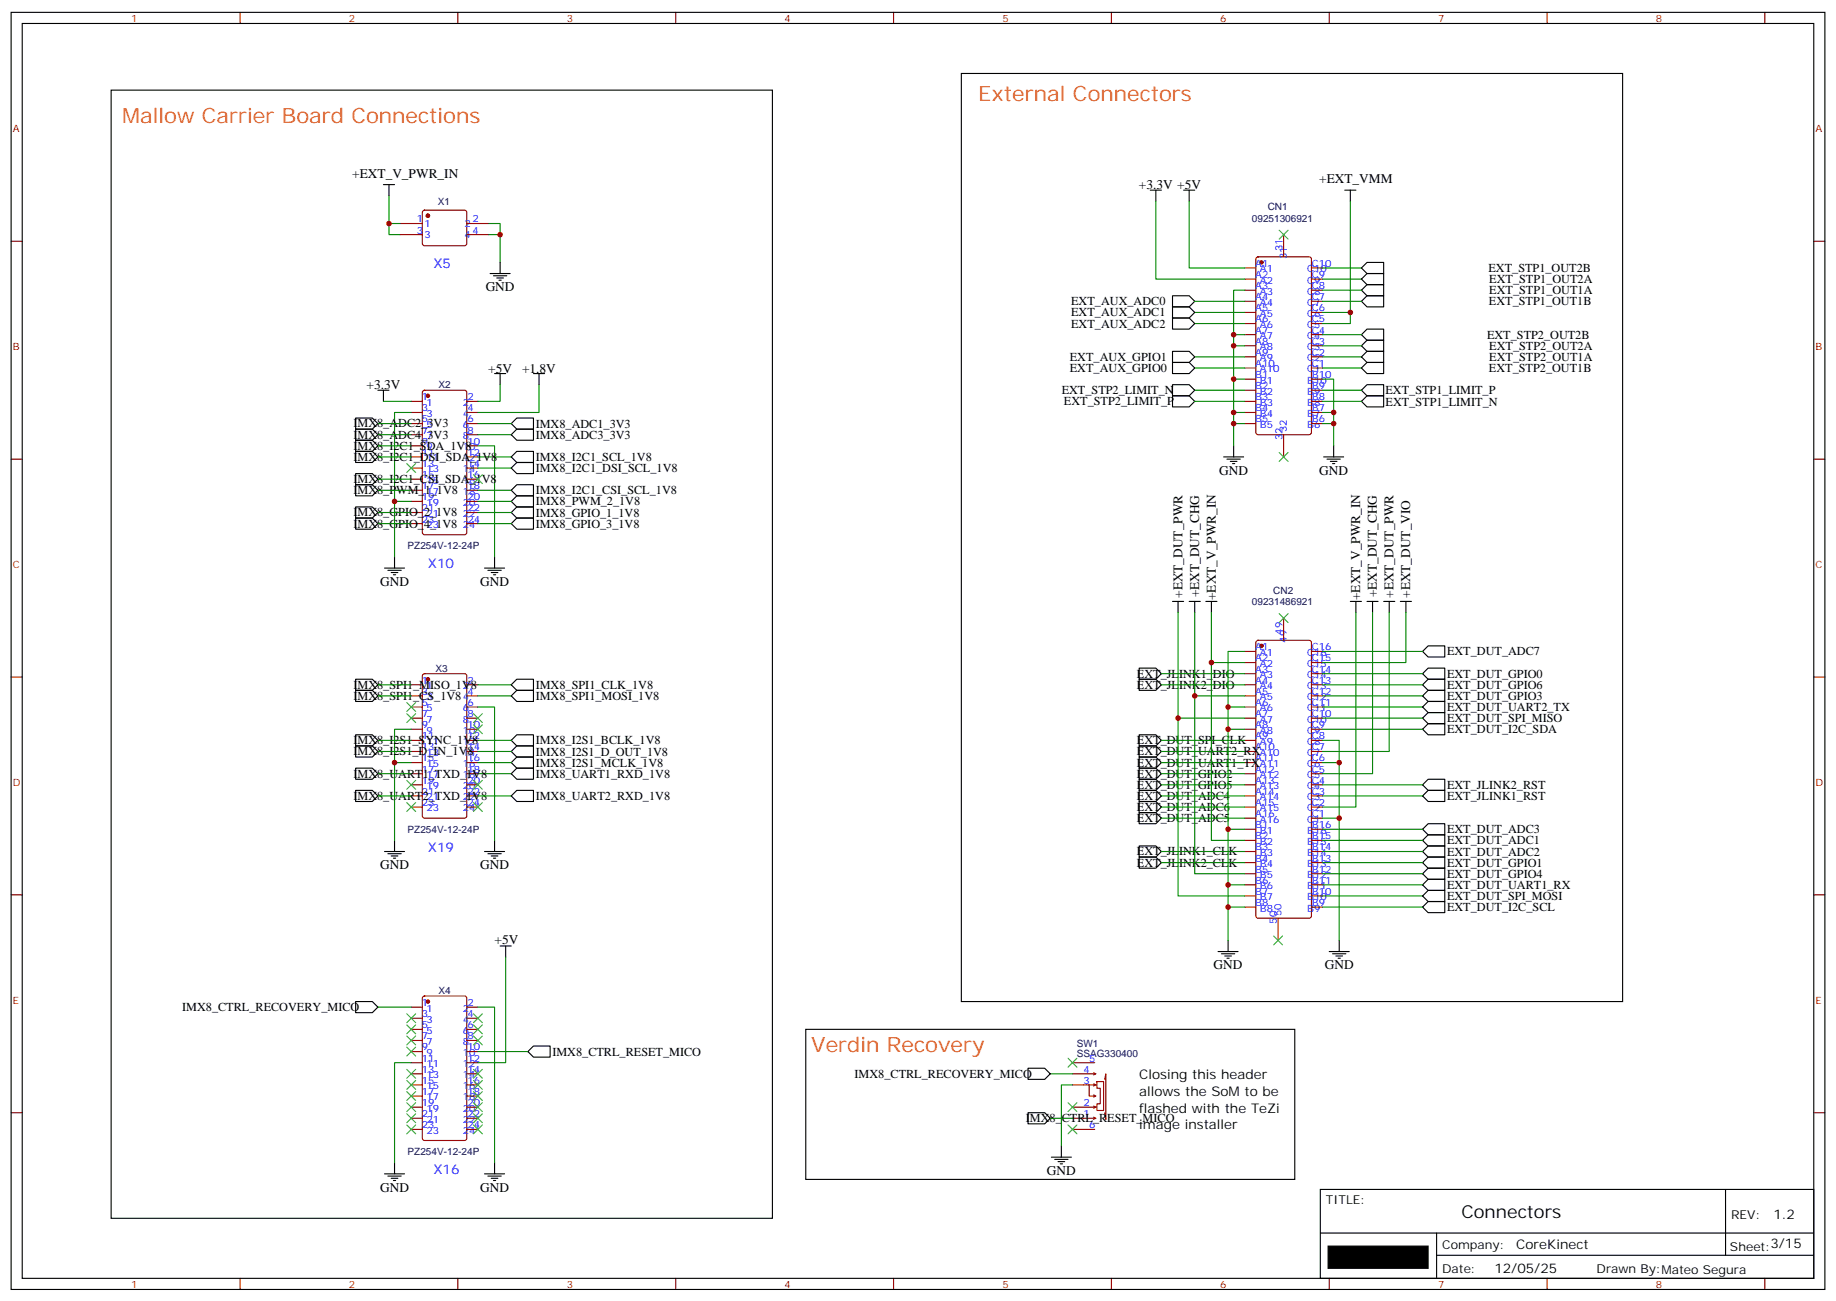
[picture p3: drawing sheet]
<svg xmlns="http://www.w3.org/2000/svg" width="583mm" height="413mm" viewBox="0 0 583 413" stroke-linecap="round" stroke-linejoin="round" font-family="sans-serif">
<g fill="none" stroke="#870000" stroke-width=".35">
<path d="M76.2 3.9v3.5M145.3 3.9v3.5M214.5 3.9v3.5M283.6 3.9v3.5M352.8 3.9v3.5M421.9 3.9v3.5M491.1 3.9v3.5M560.2 3.9v3.5M3.5 76.6h3.6M127 70.9h7.1M127 74.5h7.1M134.3 66.9l.5-.2h12.7l.5 .2 .2 .5v9.9l-.3 .5-.4 .2h-12.7l-.5-.2-.2-.5v-9.9z"/>
<path d="M148.2 70.9h7M148.2 74.5h7M407.5 74.5v7M575.7 76.6h3.6M395.1 85.1h3.5M395.1 88.6h3.5M395.1 92.1h3.5M395.1 95.6h3.5M395.1 99.2h3.5M398.9 81.7l.4-.2h16.3l.6 .5 .1 55.3-.5 .6-16.5 .1-.6-.5-.1-55.3zM416.3 85.1h3.5M416.3 88.6h3.5"/>
<path d="M416.3 92.1h3.5M416.3 95.6h3.5M416.3 99.2h3.5M395.1 102.7h3.5M395.1 106.2h3.5M395.1 109.7h3.5M395.1 113.3h3.5M395.1 116.8h3.5M416.3 102.7h3.5M416.3 106.2h3.5M416.3 109.7h3.5M416.3 113.3h3.5"/>
<path d="M416.3 116.8h3.5M130.5 127.4h3.6M130.5 130.9h3.6M130.5 134.4h3.6M130.5 138h3.6M134.3 124.1l.5-.2h12.7l.6 .4 .1 44.7-.5 .7h-12.9l-.7-.4v-44.7zM148.2 127.4h3.5M148.2 130.9h3.5M148.2 134.4h3.5M148.2 138h3.5M395.1 127.4h3.5M395.1 130.9h3.5"/>
<path d="M395.1 134.4h3.5M395.1 120.3h3.5M395.1 123.9h3.5M407.5 138v7M416.3 127.4h3.5M416.3 130.9h3.5M416.3 134.4h3.5M416.3 120.3h3.5M416.3 123.9h3.5M3.5 145.7h3.6M130.5 159.1h3.6M130.5 155.6h3.6"/>
<path d="M130.5 141.5h3.6M130.5 152.1h3.6M130.5 145h3.6M130.5 148.6h3.6M148.2 159.1h3.5M148.2 155.6h3.5M148.2 141.5h3.5M148.2 152.1h3.5M148.2 145h3.5M148.2 148.6h3.5M575.7 145.7h3.6M130.5 166.2h3.6"/>
<path d="M130.5 162.7h3.6M148.2 166.2h3.5M148.2 162.7h3.5M407.5 196.2v7M3.5 214.9h3.6M130.5 217.3h3.6M134.3 214l.5-.2h12.7l.6 .4 .1 44.8-.5 .6-12.9 .1-.7-.5v-44.7zM148.2 217.3h3.5M395.1 217.3h3.5M395.1 206.8h3.5M395.1 210.3h3.5M395.1 213.8h3.5"/>
<path d="M398.9 203.4l.4-.2h16.3l.5 .2 .2 .5v86.8l-.3 .5-.4 .2h-16.3l-.5-.2-.2-.5v-86.8zM416.3 217.3h3.5M416.3 206.8h3.5M416.3 210.3h3.5M416.3 213.8h3.5M575.7 214.9h3.6M130.5 220.9h3.6M130.5 224.4h3.6M130.5 227.9h3.6M130.5 231.5h3.6M130.5 235h3.6M130.5 238.5h3.6"/>
<path d="M148.2 220.9h3.5M148.2 224.4h3.5M148.2 227.9h3.5M148.2 231.5h3.5M148.2 235h3.5M148.2 238.5h3.5M395.1 220.9h3.5M395.1 224.4h3.5M395.1 227.9h3.5M395.1 231.5h3.5M395.1 235h3.5M395.1 238.5h3.5"/>
<path d="M416.3 220.9h3.5M416.3 224.4h3.5M416.3 227.9h3.5M416.3 231.5h3.5M416.3 235h3.5M416.3 238.5h3.5M130.5 256.2h3.6M130.5 252.6h3.6M130.5 249.1h3.6M130.5 245.6h3.6M130.5 242h3.6M148.2 256.2h3.5"/>
<path d="M148.2 252.6h3.5M148.2 249.1h3.5M148.2 245.6h3.5M148.2 242h3.5M395.1 256.2h3.5M395.1 252.6h3.5M395.1 249.1h3.5M395.1 245.6h3.5M395.1 242h3.5M395.1 259.7h3.5M416.3 256.2h3.5M416.3 252.6h3.5"/>
<path d="M416.3 249.1h3.5M416.3 245.6h3.5M416.3 242h3.5M416.3 259.7h3.5M395.1 263.2h3.5M395.1 266.7h3.5M395.1 270.3h3.5M395.1 273.8h3.5M395.1 277.3h3.5M416.3 263.2h3.5M416.3 266.7h3.5M416.3 270.3h3.5"/>
<path d="M416.3 273.8h3.5M416.3 277.3h3.5M3.5 284h3.6M395.1 280.8h3.5M395.1 284.4h3.5M395.1 287.9h3.5M405.7 291.4v7.1M416.3 280.8h3.5M416.3 284.4h3.5M416.3 287.9h3.5M575.7 284h3.6M130.5 319.7h3.6"/>
<path d="M134.3 316.3l.5-.2h12.7l.6 .5 .1 44.7-.5 .6-12.9 .1-.7-.5v-44.7zM148.2 319.7h3.5M130.5 323.2h3.6M130.5 326.7h3.6M130.5 330.2h3.6M130.5 333.8h3.6M130.5 337.3h3.6M148.2 323.2h3.5M148.2 326.7h3.5M148.2 330.2h3.5M148.2 333.8h3.5M148.2 337.3h3.5"/>
<path d="M340.4 337.3h7.1M3.5 353.2h3.6M130.5 358.5h3.6M130.5 354.9h3.6M130.5 351.4h3.6M130.5 347.9h3.6M130.5 344.3h3.6M130.5 340.8h3.6M148.2 358.5h3.5M148.2 354.9h3.5M148.2 351.4h3.5M148.2 347.9h3.5"/>
<path d="M148.2 344.3h3.5M148.2 340.8h3.5M340.4 358.5h7.1M340.4 354.9h7.1M340.4 351.4h7.1M340.4 344.3h7.1M340.4 340.8h7.1M345.7 344.3v3.6h1.8M347.1 344l.7 .3-.7 .4M347.1 347.5l.7 .4-.7 .3M347.1 351l.7 .4-.7 .4M347.1 340.5l.7 .3-.7 .4"/>
<path d="M347.1 354.6l.7 .3-.7 .4M348.2 343.3h2.1v9.2h-2.1v-2.2h1v-4.9h-1zM350.7 342.6l.3-1.8v14.5l-.3-2.1M575.7 353.2h3.6M76.2 405.7v3.6M145.3 405.7v3.6M214.5 405.7v3.6M283.6 405.7v3.6M352.8 405.7v3.6M421.9 405.7v3.6M491.1 405.7v3.6M560.2 405.7v3.6"/>
</g>
<g fill="none" stroke="#000" stroke-width=".35">
<path d="M3.5 3.9h575.8v405.4h-575.8zM7.1 7.5h568.6v398.2h-568.6zM35.3 28.6h209.9v358.1h-209.9zM305.2 23.3h209.9v294.6h-209.9zM121.7 58.6h3.5M123.5 58.6v3.5M365.1 60.4h3.6M366.9 60.4v3.5M375.7 60.4h3.5M377.5 60.4v3.5M426.9 60.4h3.5M428.6 60.4v3.5"/>
<path d="M155.6 86.8h6.3M156.6 87.5h4.3M157.7 88.2h2.1M158.4 88.9h.7M158.7 83.3v3.5M372.2 93.9h5.3l1.7 1.7-1.7 1.8h-5.3zM372.2 97.4h5.3l1.7 1.8-1.7 1.7h-5.3zM432.2 95.6l1.7-1.7h5.3v3.5h-5.3zM433.9 90.3h5.3v3.6h-5.3l-1.7-1.8zM433.9 86.8h5.3v3.5h-5.3l-1.7-1.7zM433.9 83.3h5.3v3.5h-5.3l-1.7-1.7zM157 118.6h3.5"/>
<path d="M158.7 118.6v3.5M169.3 118.6h3.6M171.1 118.6v3.5M372.2 100.9h5.3l1.7 1.8-1.7 1.8h-5.3zM372.2 115h5.3l1.7 1.8-1.7 1.8h-5.3zM372.2 111.5h5.3l1.7 1.8-1.7 1.7h-5.3zM432.2 109.7l1.7-1.7h5.3v3.5h-5.3zM433.9 111.5h5.3v3.5h-5.3l-1.7-1.7zM433.9 115h5.3v3.6h-5.3l-1.7-1.8zM433.9 104.5h5.3v3.5h-5.3l-1.7-1.8zM112.9 132.7h5.3l1.7 1.7-1.7 1.8h-5.3zM112.9 136.2h5.3l1.7 1.8-1.7 1.7h-5.3z"/>
<path d="M112.9 139.7h5.3l1.7 1.8-1.7 1.8h-5.3zM119.9 123.9h3.6M121.7 123.9v3.5M162.3 134.4l1.7-1.7h5.3v3.5h-5.3zM162.3 138l1.7-1.8h5.3v3.5h-5.3zM372.2 122.1h5.3l1.7 1.8-1.7 1.7h-5.3zM372.2 125.6h5.3l1.7 1.8-1.7 1.8h-5.3zM432.2 127.4l1.7-1.8h5.3v3.6h-5.3zM432.2 123.9l1.7-1.8h5.3v3.5h-5.3zM112.9 143.3h5.3l1.7 1.7-1.7 1.8h-5.3zM112.9 150.3h5.3l1.7 1.8-1.7 1.7h-5.3zM112.9 153.8h5.3l1.7 1.8-1.7 1.8h-5.3z"/>
<path d="M162.3 148.6l1.7-1.8h5.3v3.5h-5.3zM162.3 155.6l1.7-1.8h5.3v3.6h-5.3zM162.3 159.1l1.7-1.7h5.3v3.5h-5.3zM164 143.3h5.3v3.5h-5.3l-1.7-1.8zM388.4 145h6.4M389.5 145.7h4.2M390.5 146.4h2.1M391.2 147.1h.7M391.6 141.5v3.5M420.2 145h6.3M421.2 145.7h4.2M422.3 146.4h2.1"/>
<path d="M423 147.1h.7M423.3 141.5v3.5M112.9 160.9h5.3l1.7 1.8-1.7 1.7h-5.3zM112.9 164.4h5.3l1.7 1.8-1.7 1.8h-5.3zM125.2 176.8v3.5M157 176.8v3.5M162.3 162.7l1.7-1.8h5.3v3.5h-5.3zM162.3 166.2l1.7-1.8h5.3v3.6h-5.3zM122.1 180.3h6.3M123.1 181h4.3M124.2 181.7h2.1M124.9 182.4h.7"/>
<path d="M153.8 180.3h6.4M154.9 181h4.2M155.9 181.7h2.1M156.6 182.4h.7M372.2 190.9h3.5M373.9 190.9v3.5M377.5 190.9h3.5M379.2 190.9v3.5M382.8 190.9h3.5M384.5 190.9v3.5M428.6 190.9h3.6M430.4 190.9v3.5"/>
<path d="M433.9 190.9h3.5M435.7 190.9v3.5M439.2 190.9h3.5M441 190.9v3.5M444.5 190.9h3.5M446.3 190.9v3.5M112.9 215.6h5.3l1.7 1.7-1.7 1.8h-5.3zM112.9 219.1h5.3l1.7 1.8-1.7 1.7h-5.3zM162.3 217.3l1.7-1.7h5.3v3.5h-5.3zM361.6 215.6h5.3l1.8 1.7-1.8 1.8h-5.3zM361.6 212.1h5.3l1.8 1.7-1.8 1.8h-5.3zM451.6 206.8l1.7-1.8h5.3v3.5h-5.3z"/>
<path d="M451.6 213.8l1.7-1.7h5.3v3.5h-5.3zM453.3 215.6h5.3v3.5h-5.3l-1.7-1.8zM112.9 233.2h5.3l1.7 1.8-1.7 1.7h-5.3zM112.9 236.7h5.3l1.7 1.8-1.7 1.8h-5.3zM162.3 220.9l1.7-1.8h5.3v3.5h-5.3zM162.3 235l1.7-1.8h5.3v3.5h-5.3zM162.3 238.5l1.7-1.8h5.3v3.6h-5.3zM361.6 236.7h5.3l1.8 1.8-1.8 1.8h-5.3zM361.6 233.2h5.3l1.8 1.8-1.8 1.7h-5.3zM451.6 231.5l1.7-1.8h5.3v3.5h-5.3zM451.6 227.9l1.7-1.7h5.3v3.5h-5.3zM451.6 220.9l1.7-1.8h5.3v3.5h-5.3z"/>
<path d="M453.3 222.6h5.3v3.6h-5.3l-1.7-1.8zM112.9 243.8h5.3l1.7 1.8-1.7 1.7h-5.3zM112.9 250.9h5.3l1.7 1.7-1.7 1.8h-5.3zM162.3 242l1.7-1.7h5.3v3.5h-5.3zM162.3 245.6l1.7-1.8h5.3v3.5h-5.3zM162.3 252.6l1.7-1.7h5.3v3.5h-5.3zM361.6 247.3h5.3l1.8 1.8-1.8 1.8h-5.3zM361.6 250.9h5.3l1.8 1.7-1.8 1.8h-5.3zM361.6 257.9h5.3l1.8 1.8-1.8 1.7h-5.3zM361.6 254.4h5.3l1.8 1.8-1.8 1.7h-5.3zM361.6 240.3h5.3l1.8 1.7-1.8 1.8h-5.3zM361.6 243.8h5.3l1.8 1.8-1.8 1.7h-5.3z"/>
<path d="M451.6 249.1l1.7-1.8h5.3v3.6h-5.3zM453.3 250.9h5.3v3.5h-5.3l-1.7-1.8zM122.1 270.3h6.3M123.1 271h4.3M124.2 271.7h2.1M124.9 272.4h.7M125.2 266.7v3.6M153.8 270.3h6.4M154.9 271h4.2M155.9 271.7h2.1M156.6 272.4h.7M157 266.7v3.6"/>
<path d="M361.6 268.5h5.3l1.8 1.8-1.8 1.7h-5.3zM361.6 272h5.3l1.8 1.8-1.8 1.8h-5.3zM451.6 273.8l1.7-1.8h5.3v3.6h-5.3zM451.6 270.3l1.7-1.8h5.3v3.5h-5.3zM451.6 263.2l1.7-1.8h5.3v3.6h-5.3zM451.6 277.3l1.7-1.7h5.3v3.5h-5.3zM453.3 265h5.3v3.5h-5.3l-1.7-1.8zM389.8 298.5v3.5M425.1 298.5v3.5M451.6 280.8l1.7-1.7h5.3v3.5h-5.3zM451.6 287.9l1.7-1.8h5.3v3.6h-5.3zM453.3 282.6h5.3v3.5h-5.3l-1.7-1.7z"/>
<path d="M112.9 317.9h5.3l1.7 1.8-1.7 1.7h-5.3zM158.7 300.2h3.6M160.5 300.2v3.6M386.6 302h6.4M387.7 302.7h4.2M388.8 303.4h2.1M389.5 304.1h.7M421.9 302h6.4M423 302.7h4.2M424 303.4h2.2M424.7 304.1h.7M167.6 333.8l1.7-1.8h5.3v3.5h-5.3z"/>
<path d="M255.8 326.7h155.2v47.6h-155.2zM326.3 339.1h5.3l1.8 1.7-1.8 1.8h-5.3zM326.3 353.2h5.3l1.8 1.7-1.8 1.8h-5.3zM122.1 372.6h6.3M123.1 373.3h4.3M124.2 374h2.1M124.9 374.7h.7M125.2 369v3.6M153.8 372.6h6.4M154.9 373.3h4.2M155.9 374h2.1M156.6 374.7h.7"/>
<path d="M157 369v3.6M333.7 367.3h6.4M334.8 368h4.2M335.8 368.7h2.2M336.5 369.4h.8M336.9 363.7v3.6M419.1 377.5h156.6v28.2h-156.6zM547.7 377.5v20.9M419.1 391.4h156.5M456 398.4h119.6M456 391.4v14.1"/>
</g>
<g fill="#870000" stroke="#870000" stroke-width=".35">
<circle cx="135.8" cy="125.6" r=".53"/>
<circle cx="135.8" cy="215.6" r=".53"/>
<circle cx="135.8" cy="317.9" r=".53"/>
<circle cx="400.4" cy="205" r=".53"/>
<circle cx="400.4" cy="83.3" r=".53"/>
<circle cx="135.8" cy="68.5" r=".53"/>
</g>
<g fill="none" stroke="#008700" stroke-width=".35">
<path d="M123.5 70.9v3.6h3.5M123.5 62.1v8.8h3.5M155.2 70.9h3.5v12.4M155.2 74.5h3.5M366.9 63.9v24.7h28.2M377.5 63.9v21.2h17.6M428.6 63.9v35.3h-8.8M379.2 95.6h15.9M379.2 99.2h15.9M395.1 92.1h-3.5v28.2M419.8 85.1h12.4M419.8 88.6h12.4"/>
<path d="M419.8 95.6h12.4M419.8 92.1h12.4M428.6 99.2v3.5h-8.8M379.2 116.8h15.9M379.2 113.3h15.9M379.2 102.7h15.9M391.6 106.2h3.5M391.6 109.7h3.5M419.8 106.2h12.4M419.8 109.7h12.4M419.8 116.8h12.4M419.8 113.3h12.4"/>
<path d="M119.9 134.4h10.6M119.9 138h10.6M121.7 127.4h8.8M130.5 130.9h-5.3v45.9M151.7 134.4h10.6M151.7 138h10.6M158.7 122.1v5.3h-7M171.1 122.1v8.8h-19.4M379.2 127.4h15.9M379.2 123.9h15.9M395.1 134.4h-3.5v7.1M395.1 130.9h-3.5v3.5"/>
<path d="M395.1 120.3h-3.5v10.6M419.8 134.4h3.5v7.1M419.8 130.9h3.5v3.5M419.8 120.3h3.5v10.6M419.8 127.4h12.4M419.8 123.9h12.4M119.9 141.5h10.6M119.9 145h10.6M119.9 155.6h10.6M119.9 152.1h10.6M125.2 159.1h5.3M151.7 141.5h5.3v35.3"/>
<path d="M151.7 145h10.6M151.7 148.6h10.6M151.7 155.6h10.6M151.7 159.1h10.6M119.9 162.7h10.6M119.9 166.2h10.6M151.7 162.7h10.6M151.7 166.2h10.6M373.9 194.4v90h21.2M379.2 194.4v26.5h15.9M384.5 194.4v72.3h10.6M430.4 194.4v61.8h-10.6"/>
<path d="M435.7 194.4v51.2h-15.9M441 194.4v44.1h-21.2M446.3 194.4v15.9h-26.5M119.9 217.3h10.6M151.7 217.3h10.6M368.7 217.3h26.4M368.7 213.8h26.4M384.5 210.3h10.6M395.1 206.8h-5.3v91.7M419.8 217.3h31.8M419.8 213.8h31.8M419.8 206.8h31.8"/>
<path d="M119.9 220.9h10.6M119.9 235h10.6M119.9 238.5h10.6M130.5 231.5h-5.3v35.2M151.7 224.4h5.3v42.3M151.7 220.9h10.6M151.7 235h10.6M151.7 238.5h10.6M368.7 235h26.4M368.7 238.5h26.4M373.9 227.9h21.2M379.2 220.9v56.4h15.9"/>
<path d="M389.8 224.4h5.3M389.8 231.5h5.3M419.8 235h5.3v7M419.8 220.9h31.8M419.8 224.4h31.8M419.8 227.9h31.8M419.8 231.5h31.8M119.9 245.6h10.6M119.9 252.6h10.6M125.2 242h5.3M151.7 242h10.6M151.7 245.6h10.6"/>
<path d="M151.7 252.6h10.6M368.7 242h26.4M368.7 245.6h26.4M368.7 252.6h26.4M368.7 249.1h26.4M368.7 256.2h26.4M368.7 259.7h26.4M419.8 259.7h5.3v38.8M419.8 242h5.3v17.7M419.8 252.6h31.8M419.8 249.1h31.8M368.7 270.3h26.4"/>
<path d="M368.7 273.8h26.4M389.8 263.2h5.3M419.8 277.3h31.8M419.8 266.7h31.8M419.8 263.2h31.8M419.8 270.3h31.8M419.8 273.8h31.8M389.8 287.9h5.3M389.8 280.8h5.3M419.8 287.9h31.8M419.8 284.4h31.8M419.8 280.8h31.8"/>
<path d="M119.9 319.7h10.6M151.7 319.7h5.3v49.3M160.5 303.8v33.5h-8.8M130.5 337.3h-5.3v31.7M151.7 333.8h15.9M333.4 340.8h7M333.4 354.9h7M340.4 344.3h-3.5v19.4"/>
</g>
<g fill="none" stroke="#3c3" stroke-width=".35">
<path d="M406 73.1l2.9 2.8M408.9 73.1l-2.9 2.8M129.1 147.1l2.8 2.9M131.9 147.1l-2.8 2.9M150.3 150.7l2.8 2.8M153.1 150.7l-2.8 2.8M406 143.6l2.9 2.8M408.9 143.6l-2.9 2.8M406 194.8l2.9 2.8M408.9 194.8l-2.9 2.8M129.1 223l2.8 2.8M129.1 226.5l2.8 2.8"/>
<path d="M131.9 223l-2.8 2.8M131.9 226.5l-2.8 2.8M150.3 226.5l2.8 2.8M150.3 230l2.8 2.9M153.1 226.5l-2.8 2.8M153.1 230l-2.8 2.9M129.1 247.7l2.8 2.8M129.1 254.7l2.8 2.9M131.9 247.7l-2.8 2.8M131.9 254.7l-2.8 2.9M150.3 247.7l2.8 2.8M150.3 254.7l2.8 2.9"/>
<path d="M153.1 247.7l-2.8 2.8M153.1 254.7l-2.8 2.9M404.3 297.1l2.8 2.8M407.1 297.1l-2.8 2.8M129.1 325.3l2.8 2.8M129.1 332.4l2.8 2.8M129.1 339.4l2.8 2.8M129.1 321.8l2.8 2.8M129.1 328.8l2.8 2.8M131.9 339.4l-2.8 2.8M131.9 321.8l-2.8 2.8M131.9 325.3l-2.8 2.8"/>
<path d="M131.9 328.8l-2.8 2.8M131.9 332.4l-2.8 2.8M150.3 339.4l2.8 2.8M150.3 328.8l2.8 2.8M150.3 325.3l2.8 2.8M150.3 321.8l2.8 2.8M153.1 339.4l-2.8 2.8M153.1 328.8l-2.8 2.8M153.1 321.8l-2.8 2.8M153.1 325.3l-2.8 2.8M339 335.9l2.8 2.8M341.8 335.9l-2.8 2.8"/>
<path d="M129.1 357l2.8 2.9M129.1 353.5l2.8 2.8M129.1 350l2.8 2.8M129.1 346.5l2.8 2.8M129.1 342.9l2.8 2.9M131.9 357l-2.8 2.9M131.9 353.5l-2.8 2.8M131.9 350l-2.8 2.8M131.9 346.5l-2.8 2.8M131.9 342.9l-2.8 2.9M150.3 342.9l2.8 2.9M150.3 346.5l2.8 2.8"/>
<path d="M150.3 350l2.8 2.8M150.3 353.5l2.8 2.8M150.3 357l2.8 2.9M153.1 342.9l-2.8 2.9M153.1 346.5l-2.8 2.8M153.1 350l-2.8 2.8M153.1 353.5l-2.8 2.8M153.1 357l-2.8 2.9M339 350l2.8 2.8M339 357l2.8 2.9M341.8 350l-2.8 2.8M341.8 357l-2.8 2.9"/>
</g>
<path d="M421.6 395.5h31.7v7.1h-31.7z" fill="#000" stroke="#000" stroke-width=".35"/>
<g fill="#c00">
<circle cx="125.2" cy="159.1" r=".88"/>
<circle cx="125.2" cy="242" r=".88"/>
<circle cx="389.8" cy="263.2" r=".88"/>
<circle cx="384.5" cy="210.3" r=".88"/>
<circle cx="379.2" cy="220.9" r=".88"/>
<circle cx="425.1" cy="259.7" r=".88"/>
<circle cx="389.8" cy="280.8" r=".88"/>
<circle cx="389.8" cy="224.4" r=".88"/>
<circle cx="389.8" cy="287.9" r=".88"/>
<circle cx="389.8" cy="231.5" r=".88"/>
<circle cx="425.1" cy="242" r=".88"/>
<circle cx="373.9" cy="227.9" r=".88"/>
<circle cx="428.6" cy="99.2" r=".88"/>
<circle cx="423.3" cy="134.4" r=".88"/>
<circle cx="391.6" cy="134.4" r=".88"/>
<circle cx="423.3" cy="130.9" r=".88"/>
<circle cx="391.6" cy="130.9" r=".88"/>
<circle cx="391.6" cy="120.3" r=".88"/>
<circle cx="123.5" cy="70.9" r=".88"/>
<circle cx="158.8" cy="74.5" r=".88"/>
<circle cx="391.6" cy="109.7" r=".88"/>
<circle cx="391.6" cy="106.2" r=".88"/>
</g>
<g font-size="6.7" fill="#f60">
<text x="310.4" y="32.1">External Connectors</text>
<text x="38.8" y="39.2">Mallow Carrier Board Connections</text>
<text x="257.5" y="333.8">Verdin Recovery</text>
</g>
<text font-size="5.6" x="463.9" y="386.7">Connectors</text>
<g font-size="4.2">
<text x="111.8" y="56.5">+EXT_V_PWR_IN</text>
<text x="418.7" y="58.2">+EXT_VMM</text>
<text x="361.5" y="60">+3.3V +5V</text>
<text x="154.2" y="92.5">GND</text>
<text x="155" y="118.2">+5V</text>
<text x="165.7" y="118.2">+1.8V</text>
<text x="116.3" y="123.5">+3.3V</text>
<text x="387" y="150.7">GND</text>
<text x="418.7" y="150.7">GND</text>
<text x="120.6" y="185.9">GND</text>
<text x="152.4" y="185.9">GND</text>
<text x="375.3" y="189.8" transform="rotate(-90 375.3 189.8)">+EXT_DUT_PWR</text>
<text x="380.6" y="189.6" transform="rotate(-90 380.6 189.6)">+EXT_DUT_CHG</text>
<text x="385.9" y="190.5" transform="rotate(-90 385.9 190.5)">+EXT_V_PWR_IN</text>
<text x="431.8" y="190.5" transform="rotate(-90 431.8 190.5)">+EXT_V_PWR_IN</text>
<text x="437.1" y="189.6" transform="rotate(-90 437.1 189.6)">+EXT_DUT_CHG</text>
<text x="442.4" y="189.8" transform="rotate(-90 442.4 189.8)">+EXT_DUT_PWR</text>
<text x="447.7" y="189.8" transform="rotate(-90 447.7 189.8)">+EXT_DUT_VIO</text>
<text x="120.6" y="275.9">GND</text>
<text x="152.4" y="275.9">GND</text>
<text x="157" y="299.5">+5V</text>
<text x="385.2" y="307.7">GND</text>
<text x="420.5" y="307.7">GND</text>
<text x="361.6" y="342.6">Closing this header</text>
<text x="361.6" y="347.9">allows the SoM to be</text>
<text x="361.6" y="353.2">flashed with the TeZi</text>
<text x="361.6" y="358.5">image installer</text>
<text x="332.3" y="372.9">GND</text>
<text x="120.6" y="378.2">GND</text>
<text x="152.4" y="378.2">GND</text>
<text x="562.9" y="386.8">1.2</text>
<text x="481.3" y="396.3">CoreKinect</text>
<text x="474.4" y="404.1">12/05/25</text>
</g>
<g font-size="4.2" fill="#00f">
<text x="137.6" y="85.1">X5</text>
<text x="135.8" y="180.3">X10</text>
<text x="135.8" y="270.3">X19</text>
<text x="137.6" y="372.6">X16</text>
</g>
<g font-size="3.9">
<text x="472.5" y="86.3">EXT_STP1_OUT2B</text>
<text x="472.7" y="89.9">EXT_STP1_OUT2A</text>
<text x="472.7" y="93.4">EXT_STP1_OUT1A</text>
<text x="340" y="96.9">EXT_AUX_ADC0</text>
<text x="340" y="100.4">EXT_AUX_ADC1</text>
<text x="472.6" y="96.9">EXT_STP1_OUT1B</text>
<text x="340" y="104">EXT_AUX_ADC2</text>
<text x="472" y="107.5">EXT_STP2_OUT2B</text>
<text x="472.7" y="111">EXT_STP2_OUT2A</text>
<text x="339.6" y="118.1">EXT_AUX_GPIO0</text>
<text x="339.6" y="114.5">EXT_AUX_GPIO1</text>
<text x="472.6" y="118.1">EXT_STP2_OUT1B</text>
<text x="472.7" y="114.5">EXT_STP2_OUT1A</text>
<text x="337" y="125.2">EXT_STP2_LIMIT_N</text>
<text x="439.8" y="125.2">EXT_STP1_LIMIT_P</text>
<text x="337.7" y="128.6">EXT_STP2_LIMIT_P</text>
<text x="439.8" y="128.7">EXT_STP1_LIMIT_N</text>
<text x="112.2" y="135.7">IMX8_ADC2_3V3</text>
<text x="170" y="135.7">IMX8_ADC1_3V3</text>
<text x="112.2" y="139.2">IMX8_ADC4_3V3</text>
<text x="112.2" y="142.7">IMX8_I2C1_SDA_1V8</text>
<text x="170" y="139.3">IMX8_ADC3_3V3</text>
<text x="112.2" y="146.3">IMX8_I2C1_DSI_SDA_1V8</text>
<text x="170" y="146.3">IMX8_I2C1_SCL_1V8</text>
<text x="170" y="149.8">IMX8_I2C1_DSI_SCL_1V8</text>
<text x="112.2" y="153.3">IMX8_I2C1_CSI_SDA_1V8</text>
<text x="112.2" y="156.9">IMX8_PWM_1_1V8</text>
<text x="170" y="156.9">IMX8_I2C1_CSI_SCL_1V8</text>
<text x="170" y="160.4">IMX8_PWM_2_1V8</text>
<text x="112.2" y="163.9">IMX8_GPIO_2_1V8</text>
<text x="112.2" y="167.4">IMX8_GPIO_4_1V8</text>
<text x="170" y="164">IMX8_GPIO_1_1V8</text>
<text x="170" y="167.5">IMX8_GPIO_3_1V8</text>
<text x="459.3" y="208">EXT_DUT_ADC7</text>
<text x="360.9" y="215.1">EXT_JLINK1_DIO</text>
<text x="459.3" y="215.1">EXT_DUT_GPIO0</text>
<text x="112.2" y="218.6">IMX8_SPI1_MISO_1V8</text>
<text x="170" y="218.6">IMX8_SPI1_CLK_1V8</text>
<text x="360.9" y="218.6">EXT_JLINK2_DIO</text>
<text x="459.3" y="218.6">EXT_DUT_GPIO6</text>
<text x="112.2" y="222.1">IMX8_SPI1_CS_1V8</text>
<text x="170" y="222.2">IMX8_SPI1_MOSI_1V8</text>
<text x="459.3" y="222.1">EXT_DUT_GPIO3</text>
<text x="459.3" y="225.7">EXT_DUT_UART2_TX</text>
<text x="459.3" y="232.8">EXT_DUT_I2C_SDA</text>
<text x="459.3" y="229.2">EXT_DUT_SPI_MISO</text>
<text x="112.2" y="236.2">IMX8_I2S1_SYNC_1V8</text>
<text x="112.2" y="239.8">IMX8_I2S1_D_IN_1V8</text>
<text x="170" y="236.3">IMX8_I2S1_BCLK_1V8</text>
<text x="170" y="239.8">IMX8_I2S1_D_OUT_1V8</text>
<text x="360.9" y="239.8">EXT_DUT_UART2_RX</text>
<text x="360.9" y="236.2">EXT_DUT_SPI_CLK</text>
<text x="170" y="243.3">IMX8_I2S1_MCLK_1V8</text>
<text x="360.9" y="243.3">EXT_DUT_UART1_TX</text>
<text x="112.2" y="246.8">IMX8_UART1_TXD_1V8</text>
<text x="170" y="246.9">IMX8_UART1_RXD_1V8</text>
<text x="360.9" y="250.3">EXT_DUT_GPIO5</text>
<text x="360.9" y="246.8">EXT_DUT_GPIO2</text>
<text x="459.3" y="250.4">EXT_JLINK2_RST</text>
<text x="112.2" y="253.9">IMX8_UART2_TXD_1V8</text>
<text x="170" y="253.9">IMX8_UART2_RXD_1V8</text>
<text x="360.9" y="253.9">EXT_DUT_ADC4</text>
<text x="360.9" y="257.4">EXT_DUT_ADC6</text>
<text x="459.3" y="253.9">EXT_JLINK1_RST</text>
<text x="360.9" y="260.9">EXT_DUT_ADC5</text>
<text x="459.3" y="264.5">EXT_DUT_ADC3</text>
<text x="459.3" y="268">EXT_DUT_ADC1</text>
<text x="360.9" y="271.5">EXT_JLINK1_CLK</text>
<text x="360.9" y="275">EXT_JLINK2_CLK</text>
<text x="459.3" y="275.1">EXT_DUT_GPIO1</text>
<text x="459.3" y="271.6">EXT_DUT_ADC2</text>
<text x="459.3" y="278.6">EXT_DUT_GPIO4</text>
<text x="459.3" y="282.1">EXT_DUT_UART1_RX</text>
<text x="459.3" y="285.6">EXT_DUT_SPI_MOSI</text>
<text x="459.3" y="289.2">EXT_DUT_I2C_SCL</text>
<text x="57.8" y="320.9">IMX8_CTRL_RECOVERY_MICO</text>
<text x="175.3" y="335">IMX8_CTRL_RESET_MICO</text>
<text x="271.3" y="342.1">IMX8_CTRL_RECOVERY_MICO</text>
<text x="325.6" y="356.2">IMX8_CTRL_RESET_MICO</text>
<text x="420.9" y="382.1">TITLE:</text>
<text x="549.5" y="386.8">REV:</text>
<text x="457.8" y="396.3">Company:</text>
<text x="549.1" y="396.9">Sheet:3/15</text>
<text x="457.8" y="404">Date:</text>
<text x="506.8" y="404.1">Drawn By:Mateo Segura</text>
</g>
<g font-size="3.2" fill="#800">
<text x="41.6" y="6.9">1</text>
<text x="110.8" y="6.9">2</text>
<text x="179.9" y="6.9">3</text>
<text x="249.1" y="6.9">4</text>
<text x="318.2" y="6.9">5</text>
<text x="387.3" y="6.9">6</text>
<text x="456.5" y="6.9">7</text>
<text x="525.6" y="6.9">8</text>
<text x="4.1" y="42">A</text>
<text x="576.3" y="42">A</text>
<text x="4.1" y="111.2">B</text>
<text x="576.3" y="111.2">B</text>
<text x="4.1" y="180.3">C</text>
<text x="576.3" y="180.3">C</text>
<text x="4.1" y="249.5">D</text>
<text x="576.3" y="249.5">D</text>
<text x="4.1" y="318.6">E</text>
<text x="576.3" y="318.6">E</text>
<text x="41.6" y="408.7">1</text>
<text x="110.8" y="408.7">2</text>
<text x="179.9" y="408.7">3</text>
<text x="249.1" y="408.7">4</text>
<text x="318.2" y="408.7">5</text>
<text x="387.3" y="408.7">6</text>
<text x="456.5" y="408.7">7</text>
<text x="525.6" y="408.7">8</text>
</g>
<g font-size="3.2" fill="#000080">
<text x="139" y="65">X1</text>
<text x="397.4" y="70.3">09251306921</text>
<text x="402.4" y="66.8">CN1</text>
<text x="139.2" y="123.3">X2</text>
<text x="129.4" y="174.4">PZ254V-12-24P</text>
<text x="404.2" y="188.5">CN2</text>
<text x="397.4" y="192.1">09231486921</text>
<text x="138.3" y="213.2">X3</text>
<text x="129.4" y="264.4">PZ254V-12-24P</text>
<text x="139.2" y="315.5">X4</text>
<text x="341.8" y="335.5">SSAG330400</text>
<text x="341.8" y="332.3">SW1</text>
<text x="129.4" y="366.7">PZ254V-12-24P</text>
</g>
<g font-size="3.2" fill="#00f">
<text x="132.3" y="70.6">1</text>
<text x="149.9" y="70.6">2</text>
<text x="132.3" y="74.1">3</text>
<text x="134.8" y="72">1</text>
<text x="134.8" y="75.5">3</text>
<text x="147.5" y="72">2</text>
<text x="147.5" y="75.5">4</text>
<text x="149.9" y="74.1">4</text>
<text x="407.1" y="79.8" transform="rotate(-90 407.1 79.8)">31</text>
<text x="408.5" y="82.2" transform="rotate(-90 408.5 82.2)">31</text>
<text x="398.5" y="84.7">A1</text>
<text x="398.5" y="88.2">A2</text>
<text x="399.9" y="86.5">A1</text>
<text x="399.9" y="90">A2</text>
<text x="415" y="90">C9</text>
<text x="415" y="86.5">C10</text>
<text x="416.5" y="88.2">C9</text>
<text x="416.5" y="84.7">C10</text>
<text x="398.5" y="91.8">A3</text>
<text x="398.5" y="95.3">A4</text>
<text x="399.9" y="93.5">A3</text>
<text x="415" y="93.5">C8</text>
<text x="416.5" y="95.3">C7</text>
<text x="416.5" y="91.8">C8</text>
<text x="398.5" y="98.8">A5</text>
<text x="399.9" y="97">A4</text>
<text x="399.9" y="100.6">A5</text>
<text x="415" y="100.6">C6</text>
<text x="415" y="97">C7</text>
<text x="416.5" y="98.8">C6</text>
<text x="398.5" y="102.3">A6</text>
<text x="398.5" y="105.9">A7</text>
<text x="399.9" y="104.1">A6</text>
<text x="399.9" y="107.6">A7</text>
<text x="415" y="107.6">C4</text>
<text x="415" y="104.1">C5</text>
<text x="416.5" y="105.9">C4</text>
<text x="416.5" y="102.3">C5</text>
<text x="398.5" y="109.4">A8</text>
<text x="398.5" y="112.9">A9</text>
<text x="399.9" y="111.2">A8</text>
<text x="415" y="111.2">C3</text>
<text x="416.5" y="112.9">C2</text>
<text x="416.5" y="109.4">C3</text>
<text x="398.5" y="116.5">A10</text>
<text x="398.5" y="120">B1</text>
<text x="399.9" y="114.7">A9</text>
<text x="399.9" y="118.2">A10</text>
<text x="415" y="118.2">C1</text>
<text x="415" y="114.7">C2</text>
<text x="416.5" y="120">B10</text>
<text x="416.5" y="116.5">C1</text>
<text x="398.5" y="123.5">B2</text>
<text x="399.9" y="121.7">B1</text>
<text x="399.9" y="125.3">B2</text>
<text x="415" y="125.3">B9</text>
<text x="415" y="121.7">B10</text>
<text x="416.5" y="123.5">B9</text>
<text x="133.9" y="127">1</text>
<text x="133.9" y="130.6">3</text>
<text x="135.4" y="128.8">1</text>
<text x="146.9" y="128.8">2</text>
<text x="148.3" y="130.6">4</text>
<text x="148.3" y="127">2</text>
<text x="398.5" y="127">B3</text>
<text x="398.5" y="130.6">B4</text>
<text x="399.9" y="128.8">B3</text>
<text x="415" y="128.8">B8</text>
<text x="416.5" y="130.6">B7</text>
<text x="416.5" y="127">B8</text>
<text x="133.9" y="134.1">5</text>
<text x="133.9" y="137.6">7</text>
<text x="135.4" y="132.3">3</text>
<text x="135.4" y="135.9">5</text>
<text x="146.9" y="135.9">6</text>
<text x="146.9" y="132.3">4</text>
<text x="148.3" y="137.6">8</text>
<text x="148.3" y="134.1">6</text>
<text x="398.5" y="134.1">B5</text>
<text x="399.9" y="132.3">B4</text>
<text x="399.9" y="135.9">B5</text>
<text x="408.5" y="137.3" transform="rotate(-90 408.5 137.3)">32</text>
<text x="415" y="135.9">B6</text>
<text x="415" y="132.3">B7</text>
<text x="416.5" y="134.1">B6</text>
<text x="133.9" y="141.1">9</text>
<text x="135.4" y="139.4">7</text>
<text x="135.4" y="142.9">9</text>
<text x="146.9" y="142.9">10</text>
<text x="146.9" y="139.4">8</text>
<text x="148.3" y="141.1">10</text>
<text x="407.1" y="139.7" transform="rotate(-90 407.1 139.7)">32</text>
<text x="133.9" y="144.7">11</text>
<text x="133.9" y="148.2">13</text>
<text x="135.4" y="146.4">11</text>
<text x="135.4" y="150">13</text>
<text x="146.9" y="150">14</text>
<text x="146.9" y="146.4">12</text>
<text x="148.3" y="148.2">14</text>
<text x="148.3" y="144.7">12</text>
<text x="133.9" y="151.7">15</text>
<text x="133.9" y="155.3">17</text>
<text x="135.4" y="153.5">15</text>
<text x="146.9" y="153.5">16</text>
<text x="148.3" y="155.3">18</text>
<text x="148.3" y="151.7">16</text>
<text x="133.9" y="158.8">19</text>
<text x="135.4" y="157">17</text>
<text x="135.4" y="160.5">19</text>
<text x="146.9" y="160.5">20</text>
<text x="146.9" y="157">18</text>
<text x="148.3" y="158.8">20</text>
<text x="133.9" y="162.3">21</text>
<text x="133.9" y="165.8">23</text>
<text x="135.4" y="164.1">21</text>
<text x="135.4" y="167.6">23</text>
<text x="146.9" y="167.6">24</text>
<text x="146.9" y="164.1">22</text>
<text x="148.3" y="165.8">24</text>
<text x="148.3" y="162.3">22</text>
<text x="407.1" y="201.5" transform="rotate(-90 407.1 201.5)">49</text>
<text x="408.5" y="203.9" transform="rotate(-90 408.5 203.9)">49</text>
<text x="398.5" y="206.4">A1</text>
<text x="398.5" y="209.9">A2</text>
<text x="399.9" y="208.2">A1</text>
<text x="415" y="208.2">C16</text>
<text x="416.5" y="209.9">C15</text>
<text x="416.5" y="206.4">C16</text>
<text x="398.5" y="213.5">A3</text>
<text x="399.9" y="211.7">A2</text>
<text x="399.9" y="215.2">A3</text>
<text x="415" y="215.2">C14</text>
<text x="415" y="211.7">C15</text>
<text x="416.5" y="213.5">C14</text>
<text x="133.9" y="217">1</text>
<text x="133.9" y="220.5">3</text>
<text x="135.4" y="218.8">1</text>
<text x="146.9" y="218.8">2</text>
<text x="148.3" y="220.5">4</text>
<text x="148.3" y="217">2</text>
<text x="398.5" y="217">A4</text>
<text x="398.5" y="220.5">A5</text>
<text x="399.9" y="218.8">A4</text>
<text x="415" y="218.8">C13</text>
<text x="416.5" y="220.5">C12</text>
<text x="416.5" y="217">C13</text>
<text x="133.9" y="224">5</text>
<text x="133.9" y="227.6">7</text>
<text x="135.4" y="222.3">3</text>
<text x="135.4" y="225.8">5</text>
<text x="146.9" y="225.8">6</text>
<text x="146.9" y="222.3">4</text>
<text x="148.3" y="227.6">8</text>
<text x="148.3" y="224">6</text>
<text x="398.5" y="224">A6</text>
<text x="398.5" y="227.6">A7</text>
<text x="399.9" y="222.3">A5</text>
<text x="399.9" y="225.8">A6</text>
<text x="415" y="225.8">C11</text>
<text x="415" y="222.3">C12</text>
<text x="416.5" y="227.6">C10</text>
<text x="416.5" y="224">C11</text>
<text x="133.9" y="231.1">9</text>
<text x="135.4" y="229.3">7</text>
<text x="135.4" y="232.9">9</text>
<text x="146.9" y="232.9">10</text>
<text x="146.9" y="229.3">8</text>
<text x="148.3" y="231.1">10</text>
<text x="398.5" y="231.1">A8</text>
<text x="399.9" y="229.3">A7</text>
<text x="399.9" y="232.9">A8</text>
<text x="415" y="232.9">C9</text>
<text x="415" y="229.3">C10</text>
<text x="416.5" y="231.1">C9</text>
<text x="133.9" y="234.6">11</text>
<text x="133.9" y="238.2">13</text>
<text x="135.4" y="236.4">11</text>
<text x="135.4" y="239.9">13</text>
<text x="146.9" y="239.9">14</text>
<text x="146.9" y="236.4">12</text>
<text x="148.3" y="238.2">14</text>
<text x="148.3" y="234.6">12</text>
<text x="398.5" y="234.6">A9</text>
<text x="398.5" y="238.2">A10</text>
<text x="399.9" y="236.4">A9</text>
<text x="399.9" y="239.9">A10</text>
<text x="415" y="239.9">C7</text>
<text x="415" y="236.4">C8</text>
<text x="416.5" y="238.2">C7</text>
<text x="416.5" y="234.6">C8</text>
<text x="133.9" y="241.7">15</text>
<text x="133.9" y="245.2">17</text>
<text x="135.4" y="243.5">15</text>
<text x="146.9" y="243.5">16</text>
<text x="148.3" y="245.2">18</text>
<text x="148.3" y="241.7">16</text>
<text x="398.5" y="241.7">A11</text>
<text x="398.5" y="245.2">A12</text>
<text x="399.9" y="243.5">A11</text>
<text x="415" y="243.5">C6</text>
<text x="416.5" y="245.2">C5</text>
<text x="416.5" y="241.7">C6</text>
<text x="133.9" y="248.7">19</text>
<text x="135.4" y="247">17</text>
<text x="135.4" y="250.5">19</text>
<text x="146.9" y="250.5">20</text>
<text x="146.9" y="247">18</text>
<text x="148.3" y="248.7">20</text>
<text x="398.5" y="248.7">A13</text>
<text x="399.9" y="247">A12</text>
<text x="399.9" y="250.5">A13</text>
<text x="415" y="250.5">C4</text>
<text x="415" y="247">C5</text>
<text x="416.5" y="248.7">C4</text>
<text x="133.9" y="252.3">21</text>
<text x="133.9" y="255.8">23</text>
<text x="135.4" y="254">21</text>
<text x="135.4" y="257.6">23</text>
<text x="146.9" y="257.6">24</text>
<text x="146.9" y="254">22</text>
<text x="148.3" y="255.8">24</text>
<text x="148.3" y="252.3">22</text>
<text x="398.5" y="252.3">A14</text>
<text x="398.5" y="255.8">A15</text>
<text x="399.9" y="254">A14</text>
<text x="399.9" y="257.6">A15</text>
<text x="415" y="257.6">C2</text>
<text x="415" y="254">C3</text>
<text x="416.5" y="255.8">C2</text>
<text x="416.5" y="252.3">C3</text>
<text x="398.5" y="259.3">A16</text>
<text x="398.5" y="262.9">B1</text>
<text x="399.9" y="261.1">A16</text>
<text x="415" y="261.1">C1</text>
<text x="416.5" y="262.9">B16</text>
<text x="416.5" y="259.3">C1</text>
<text x="398.5" y="266.4">B2</text>
<text x="398.5" y="269.9">B3</text>
<text x="399.9" y="264.6">B1</text>
<text x="399.9" y="268.1">B2</text>
<text x="415" y="268.1">B15</text>
<text x="415" y="264.6">B16</text>
<text x="416.5" y="269.9">B14</text>
<text x="416.5" y="266.4">B15</text>
<text x="398.5" y="273.4">B4</text>
<text x="399.9" y="271.7">B3</text>
<text x="399.9" y="275.2">B4</text>
<text x="415" y="275.2">B13</text>
<text x="415" y="271.7">B14</text>
<text x="416.5" y="273.4">B13</text>
<text x="398.5" y="277">B5</text>
<text x="398.5" y="280.5">B6</text>
<text x="399.9" y="278.7">B5</text>
<text x="415" y="278.7">B12</text>
<text x="416.5" y="280.5">B11</text>
<text x="416.5" y="277">B12</text>
<text x="398.5" y="284">B7</text>
<text x="398.5" y="287.5">B8</text>
<text x="399.9" y="282.3">B6</text>
<text x="399.9" y="285.8">B7</text>
<text x="415" y="285.8">B10</text>
<text x="415" y="282.3">B11</text>
<text x="416.5" y="287.5">B9</text>
<text x="416.5" y="284">B10</text>
<text x="399.9" y="289.3">B8</text>
<text x="405.3" y="293.2" transform="rotate(-90 405.3 293.2)">50</text>
<text x="406.8" y="290.7" transform="rotate(-90 406.8 290.7)">50</text>
<text x="415" y="289.3">B9</text>
<text x="133.9" y="319.3">1</text>
<text x="133.9" y="322.8">3</text>
<text x="135.4" y="321.1">1</text>
<text x="146.9" y="321.1">2</text>
<text x="148.3" y="322.8">4</text>
<text x="148.3" y="319.3">2</text>
<text x="133.9" y="326.4">5</text>
<text x="133.9" y="329.9">7</text>
<text x="135.4" y="324.6">3</text>
<text x="135.4" y="328.1">5</text>
<text x="146.9" y="328.1">6</text>
<text x="146.9" y="324.6">4</text>
<text x="148.3" y="329.9">8</text>
<text x="148.3" y="326.4">6</text>
<text x="133.9" y="333.4">9</text>
<text x="135.4" y="331.6">7</text>
<text x="135.4" y="335.2">9</text>
<text x="146.9" y="335.2">10</text>
<text x="146.9" y="331.6">8</text>
<text x="148.3" y="333.4">10</text>
<text x="133.9" y="336.9">11</text>
<text x="133.9" y="340.5">13</text>
<text x="135.4" y="338.7">11</text>
<text x="146.9" y="338.7">12</text>
<text x="148.3" y="340.5">14</text>
<text x="148.3" y="336.9">12</text>
<text x="344" y="340.5">4</text>
<text x="345.7" y="336.9">5</text>
<text x="133.9" y="344">15</text>
<text x="133.9" y="347.5">17</text>
<text x="135.4" y="342.2">13</text>
<text x="135.4" y="345.8">15</text>
<text x="146.9" y="345.8">16</text>
<text x="146.9" y="342.2">14</text>
<text x="148.3" y="347.5">18</text>
<text x="148.3" y="344">16</text>
<text x="344" y="344">3</text>
<text x="133.9" y="351">19</text>
<text x="135.4" y="349.3">17</text>
<text x="135.4" y="352.8">19</text>
<text x="146.9" y="352.8">20</text>
<text x="146.9" y="349.3">18</text>
<text x="148.3" y="351">20</text>
<text x="344" y="351">2</text>
<text x="133.9" y="354.6">21</text>
<text x="133.9" y="358.1">23</text>
<text x="135.4" y="356.3">21</text>
<text x="135.4" y="359.9">23</text>
<text x="146.9" y="359.9">24</text>
<text x="146.9" y="356.3">22</text>
<text x="148.3" y="358.1">24</text>
<text x="148.3" y="354.6">22</text>
<text x="344" y="354.6">1</text>
<text x="345.7" y="358.1">6</text>
</g>
</svg>
